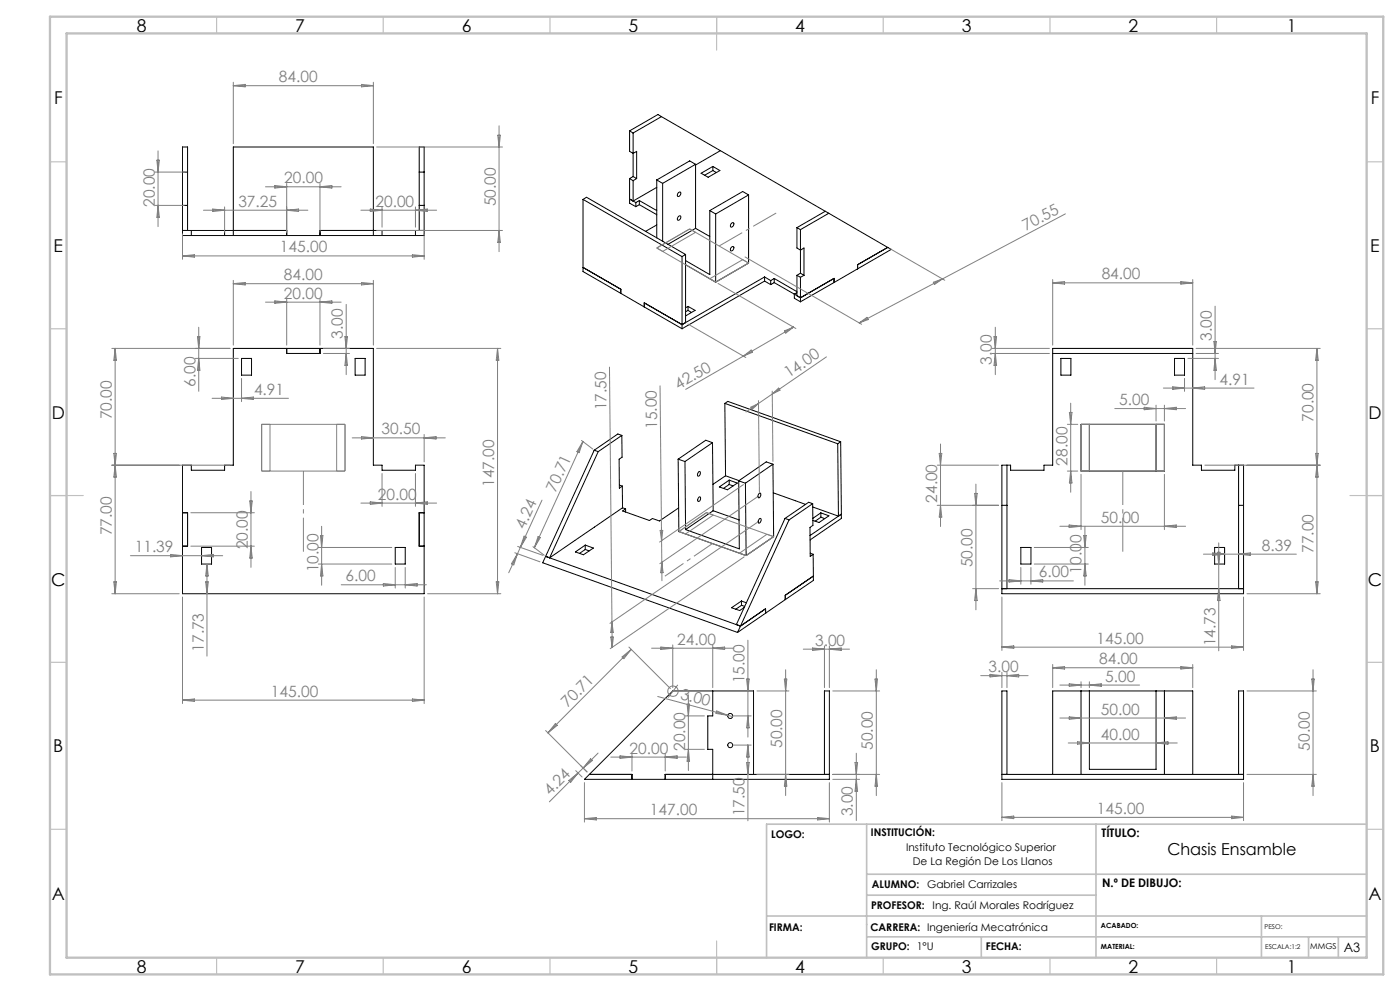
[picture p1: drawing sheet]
<svg xmlns="http://www.w3.org/2000/svg" width="420mm" height="297mm" viewBox="0 0 420 297" stroke-linecap="round" stroke-linejoin="round" font-family="sans-serif">
<g fill="none" stroke="#000" stroke-width=".3">
<path d="M188.9 39.2v6.2l1 .6 1.1-.6v8.1M188.9 39.2l1 .7M189.9 39.9v13M198.4 35l-8.5 4.9M198.4 35l17.7 10.2M198.4 35l-1-.7-8.5 4.9M54.8 51.6h1.5M125.8 51.6h1.4M174.9 59.8l29.7 17.1M174.9 59.8l1.1-.7 29.7 17.2M174.9 59.8v21.6l29.7 17.1M188.9 53.5v7.4l1.8 1"/>
<path d="M188.9 53.5l1 .6M188.9 59.7l1.8 1M189.9 54.1v6.2l7.1-4.1M189.9 52.9l1.1 .6M189.9 52.9l-1 .6M191 53.5l-1.1 .6M197 53.9l1.8 1.1M197 53.9v17.4M198.8 55v17.3M203.5 57.7l.4-.2a.7 .7 0 0 1 .2 .9 .7 .7 0 0 1-.9 .3zM208.7 49.2l-1.8-1-9.9 5.7M208.7 49.2l-9.9 5.8"/>
<path d="M208.7 49.2v19.2M210.3 51.9l3.6-2 2.1 1.2-3.6 2zM213.9 49.9v1.2M213.9 51.1l-2.5 1.4M213.9 51.1l1 .6M216.1 45.2l-7.4 4.3M216.1 45.2l31.5 18.1M224.6 58.4l-9.9 5.7M224.6 58.4v20.4l-9.9 5.8M224.6 58.4l-1.8-1-9.9 5.7M54.8 69.1h31.2v1.5M54.8 61.6h1.5"/>
<path d="M56.3 69.1v-25h-1.5v26.5h72.4v-26.5h-1.4v25M57.4 69.1v1.5M67.4 69.1v1.5M70 70.6v-26.5h42v26.5M114.6 69.1v1.5M124.6 69.1v1.5M125.8 61.6h1.4M127.2 69.1h-31.2v1.5M190.7 60.7v1.2M191.8 60.1l5.2 3M191.8 60.1l-1.1 .6M191.8 60.1v1.2"/>
<path d="M191.8 61.3l5.2 3M191.8 61.3l-1.1 .6M197 67.4l-3.4 2M203.5 64.9l.4-.2a.7 .7 0 0 1 .2 .9 .7 .7 0 0 1-.9 .3zM204.6 76.9v21.6M205.7 76.3v20.4l-1.1 .6M205.7 76.3l-1.1 .6M205.7 79.3l9 5.3M208.7 68.4l-8.3 4.8M208.7 68.4l4.2 2.5M212.9 63.1l1.8 1M212.9 63.1v19.2l-7.2-4.2"/>
<path d="M214.7 64.1v20.5M219.4 67l.5-.3a.7 .7 0 0 1 .1 .9 .7 .7 0 0 1-.9 .3zM219.4 74.1l.5-.2a.7 .7 0 0 1 .1 .9 .7 .7 0 0 1-.9 .3zM239.1 68.2l1 .6M239.1 68.2v6.1l1 .7 1.1-.7v8.2M240.1 68.8v13.1M247.6 63.3l1 .6M247.6 63.3l-8.5 4.9M248.6 63.9l-8.5 4.9M248.6 63.9l17.7 10.3M266.3 74.2l-9 5.1v1.3M266.3 74.2l1.1 .6-10.1 5.8"/>
<path d="M174.9 80.1l11.3 6.6v1.2M193.3 92v-1.2l11.3 6.5M206.4 91.8l2.1 1.2-2.8 1.7M206.4 91.8l-.7 .4M206.4 91.8v1.2M206.4 93l-.7 .4M206.4 93l1.1 .7M229.4 83l1.8 1.1M229.4 83l-24.8 14.3M229.4 83v1.2M229.4 84.2l-24.8 14.3M229.4 84.2l1.8 1.1"/>
<path d="M231.2 84.1v1.2M232.3 83.5l6.8 3.9M232.3 83.5l-1.1 .6M232.3 83.5v1.2M232.3 84.7l6 3.5M232.3 84.7l-1.1 .6M238.3 88.2l1.8 1M238.3 88.2v1.2l1.8 1M239.1 82.5v6.1l1 .6M239.1 82.5l1 .6M239.1 87.7l-.8 .5M240.1 83.1v7.3"/>
<path d="M240.1 81.9l1.1 .6M240.1 81.9l-1 .6M241.2 82.5l-1.1 .6M250.2 84.7v-1.3l-10.1 5.8M250.2 84.7l-10.1 5.7M257.3 80.6l-7.1 4.1M70 104.4h42v35h2.6v1.5h10v-1.5h2.6v38.5h-72.4v-38.5h2.6v1.5h10v-1.5h2.6zM72.5 107.4h3v5h-3zM86 104.4v1.5h10v-1.5M106.5 107.4h3v5h-3zM315.8 105.9h42M315.8 104.4h42v35h2.6v1.5h10.1v-1.5h2.6v38.5h-72.5v-38.5h2.6v1.5h10v-1.5h2.6z"/>
<path d="M318.3 107.4h3v5h-3zM352.4 107.4h3v5h-3zM178.3 134.9l-14.6 31.9M178.3 134.9l1.2 .5M179.5 135.4l-14.6 31.8M186.5 130.5l.1 6.5-.9 .6 .1 8.7 .9-.6M186.5 130.5l-7 4.9M186.5 130.5l-1.2-.4-7 4.8M203.4 137.6l.3 21.7 20.1 7.2M203.4 137.6l2.1 .7M205.5 138.3l.2 20.4M213.7 132.7l-8.2 5.6"/>
<path d="M213.7 132.7l-2-.8-8.3 5.7M213.7 132.7l.3 20.4M217.5 120.9l33.8 12.1M217.5 120.9l.2 21.7M217.5 120.9l.8-.6 33.9 12.1M231.9 139.1l-2-.7-8.3 5.7M231.9 139.1l-8.3 5.7M231.9 139.1l.2 21.7-8.3 5.7M251.3 133l.2 21.7-7.7-2.8M252.2 132.4l-.9 .6M252.2 132.4l.2 21.7M302.1 139.4v37"/>
<path d="M324.3 127.2h25v14h-25zM326.8 127.2v14M346.8 127.2v14M371.6 139.4v37M54.8 153.7h1.5v10h-1.5M127.2 153.7h-1.4v10h1.4M185.8 145.4l.9 .3M186.7 145.7l.1 6.5M186.8 152.2l-21.9 15M186.8 152.2l.9 .3M187.7 152.5v1M203.6 152.2l-5.8 3.9-2.1-.7-.9 .6-8-2.9 .9-.6"/>
<path d="M209.6 149.1l.2-.2a.7 .7 0 0 1 .5 .8 .7 .7 0 0 1-.7 .6l-.3-.4zM209.7 141.4l.1-.1a.82 .82 0 0 1 .2 .8 .82 .82 0 0 1-.6 .6l-.1-.7zM214 153.1l-8.3 5.6M214 153.1l7.7 2.7M215.8 145.9l3-2 2.4 .9-3 2zM217.7 142.6l4 1.4M217.7 142.6l-3.8 2.6M218.8 143.9v1.3M218.8 145.2l-1.7 1.2M218.8 145.2l1.1 .4M221.6 144.1l2 .7M221.6 144.1l.2 20.4-16.1-5.8"/>
<path d="M223.6 144.8l.2 21.7M227.6 148l.4-.2a.8 .8 0 0 1 .2 .8 .8 .8 0 0 1-.7 .6l-.1-.4zM227.7 155.6l.4-.2a.82 .82 0 0 1 .2 .8 .82 .82 0 0 1-.7 .6l-.2-.4zM232 147.7l9.7 3.5M235.5 155.4l-14.6 31.8 1.2 .4M235.5 155.4l1.2 .4M236.7 155.8l-14.6 31.8M243.8 151l.1 6.4-.9 .7 .1 8.7 .8-.7M243.8 151l-7.1 4.8M243.8 151l-1.2-.5-7.1 4.9M246.2 153.7l2.5 .9-3 2-1.9-.6M246.2 153.7l-2.4 1.7"/>
<path d="M246.2 153.7l.1 1.3M246.3 155l-1.8 1.2M246.3 155l1.1 .4M252.4 154.1l-9.4 6.4M252.4 154.1v1.3l-9.4 6.4M300.6 151.4h1.5M371.6 151.4h1.5M60.5 164.1h3v4.9h-3zM118.6 164.1h3v4.9h-3zM163.7 166.8l1.2 .4M163.7 166.8l58.4 20.8M163.7 166.8l-.9 1.9 58.5 20.8"/>
<path d="M172.6 165.4l3-2 2.4 .8-3 2.1zM175.6 163.4v1.3M175.6 164.7l-1.7 1.1M175.6 164.7l1.1 .4M235.6 179.7l-14.3 9.8M243.1 165.8l.8 .3M243.9 166.1l.1 6.5M244 172.6l-8.4 5.8v1.3M244 172.6v1.4l-8.4 5.7M300.6 176.4h72.5M306.2 164.1h3.1v4.9h-3.1zM364.4 164.1h3v4.9h-3z"/>
<path d="M222.1 187.6l-.8 1.9M222.4 180.1l1.5 .6M222.4 180.1l-2.9 2 2.4 .9 1.4-.9M222.4 180.1l.1 1.3M222.5 181.4l-1.8 1.2M222.5 181.4l.9 .3M229.7 183.8v-1.3l-7.6 5.1M213.8 207.1v7.5h-1.5v10h1.5v9M324.3 207.1v25M326.8 207.1v23.5h20v-23.5M349.3 207.1v25M176.8 232.1h12.8v1.5"/>
<path d="M226.1 232.1v-25h-24.3l-26.5 26.5h73.5v-26.5h-1.5v25M248.8 232.1h-49.2v1.5M300.6 232.1h72.5M302.1 232.1v-25h-1.5v26.5h72.5v-26.5h-1.5v25M315.8 232.1v-25h42v25"/>
<circle cx="219.1" cy="214.6" r=".75"/>
<circle cx="219.1" cy="223.3" r=".75"/>
</g>
<g fill="none" stroke="#808080" stroke-width=".3">
<path d="M70 24.7v18.4M70 25.7l3.6-.4v.7zM70 25.7h42M108.4 25.3l3.6 .4-3.6 .3zM112 24.7v18.4M149.7 37.7v37.7M46.4 51.6h8.8M47.1 48h.7l-.4 3.6zM47.4 45.2v22.7M79.7 56h22.6M82.4 55.6l3.6 .4-3.6 .4zM86 55v14.6"/>
<path d="M96 55v14.6M96 56l3.6-.4v.8zM113 44.1h37.7M149.3 40.5h.8l-.4 3.6zM46.4 61.6h8.8M47.4 61.6l.4 3.5h-.7zM54.8 70.1v7.6M54.8 76.7l3.5-.4v.8zM54.8 76.7h72.4M61 63h31.4M63.8 62.6l3.6 .4-3.6 .4zM67.4 62v7.6"/>
<path d="M86 63l3.6-.4v.8zM108.3 63h22.7M111.1 62.6l3.5 .4-3.5 .4zM113 69.1h37.7M114.6 62v6.1M123.7 76.3l3.5 .4-3.5 .4zM124.6 62v6.1M124.6 63l3.6-.4v.8zM127.2 70.1v7.6M149.7 69.1l.4 3.5h-.8zM197 74.3l9.9-5.7 17.7 10.2-9.9 5.8zM208.7 69.6l-9.9 5.7"/>
<path d="M222.8 77.8l-9.9 5.7M223.5 77l35 20.2M267 74.5l16.4 9.5M319.6 64.1l-61.8 32.7M59.6 98.1v19.2M70 84v19.4M70 85h42M70 85l3.6-.3v.7zM79.7 90.6h22.6M82.4 90.2l3.6 .4-3.6 .3zM86 89.5v13.9M96 89.5v13.9"/>
<path d="M96 90.6l3.6-.4v.7zM103.9 91.2v21.1M108.4 84.7l3.6 .3-3.6 .4zM112 84v19.4M206.4 97.1l17.3 10M215.4 84.9l23.4 13.6M235.3 99.2l2.8-1.2-2.4 1.8zM238.1 98l-15.1 8.7M257.8 96.8l2.3-1.7 .4 .7zM280 84.6l2.7-1-2.3 1.7zM298.6 98.1v14.2M315.8 83.8v19.6"/>
<path d="M315.8 84.8l3.6-.4v.8zM315.8 84.8h42M354.3 84.4l3.5 .4-3.5 .4zM357.8 83.8v19.6M364.5 91.8v22M33.5 104.4h35.5M34.5 104.4v73.5M34.5 104.4l.4 3.6h-.8zM58.6 107.4h12.9M59.2 100.9h.8l-.4 3.5zM59.6 107.4l.4 3.6h-.8zM63.6 119.4h22.9"/>
<path d="M66.5 119l3.5 .4-3.5 .3zM72.5 113.4v7M72.5 119.4l3.5-.4v.7zM97 104.4h7.8M97 105.9h7.8M103.5 100.9h.7l-.3 3.5zM103.9 105.9l.3 3.6h-.7zM113 104.4h37.2M149.3 104.4l.3 3.6h-.7zM149.3 104.4v73.5M182.8 110l.9 84M198 115.6l.5 53"/>
<path d="M223 106.7l-17.3 10M223 106.7l2.4-1.8 .3 .7zM231.7 117.2l.2 21.1M231.7 118.1l-4.2 2.8M231.7 118.1l1.9-1.8 .4 .6zM247.9 107l-16.2 11.1M297.6 104.4h17.2M297.6 105.9h17.2M298.2 100.9h.8l-.4 3.5zM298.6 105.9l.4 3.6h-.8zM349 116.3h27.2M351.8 115.9l3.6 .4-3.6 .4z"/>
<path d="M355.4 113.4v3.9M356.4 107.4h9.1M357.8 116.3l3.6-.4v.8zM358.8 105.9h6.7M358.8 104.4h37.3M364.2 102.4h.7l-.4 3.5zM364.5 107.4l.4 3.6h-.7zM395.1 104.4l.4 3.6h-.8zM395.1 104.4v73.5M33.5 139.4h35.5M34.1 135.9l.8 7.1h-.8l.8-7.1zM78.5 127.2h25v14h-25z"/>
<path d="M81 127.2v14M101 127.2v14M105.7 131.2h27.9M108.4 130.8l3.6 .4-3.6 .4zM127.2 130.2v8.2M127.2 131.2l3.6-.4v.8zM174.4 132l3.4 2.6M174.9 132.3l-14.6 31.8M174.9 132.3l-1.2 3.4-.6-.3zM225.2 122l2.3-1.1-1.8 1.8zM227.5 120l.3 27.6M227.5 120.9l-3.7 2.6"/>
<path d="M281.2 139.4h18.4M281.8 135.9h.7l-.3 3.5zM282.2 133.1v24.7M320.2 127.2h3.1M320.8 123.6h.8l-.4 3.6zM321.2 120.8v26.7M324.3 127.2h25v14h-25zM326.8 127.2v14M334.4 122.4h21.3M343.3 122.1l3.5 .3-3.5 .4zM346.8 121.4v4.8M346.8 127.2v14"/>
<path d="M349.3 121.4v4.8M349.3 122.4l3.6-.3v.7zM361.5 139.4h34.6M394.7 135.9l.8 7.1h-.8l.8-7.1zM57.3 153.7h19M74.9 150.1h.8l-.4 3.6zM75.3 147.3v22.7M96.5 157.7v17.7M108.3 150.8h22.7M111.1 150.4l3.5 .4-3.5 .4zM114.6 141.9v9.9M124.6 141.9v9.9"/>
<path d="M124.6 150.8l3.6-.4v.8zM162.6 149.9l-6.5 14.1M198 159h.8l-.3 3zM203.7 159.3l20.1 7.2M211.9 153.6l2.1 .8-8.3 5.6-2-.7M211.9 153.6l-8.2 5.7M211.9 153.6l20.2 7.2M223 145.2l-25.1 17.3M227.2 148.9l-29.3 20M227.3 156.5l-44.3 30.3M281.2 151.4h18.4M282.2 151.4l.3 3.6h-.7z"/>
<path d="M292.4 147.9h.8l-.4 3.5zM292.8 145.1v37.7M318 157.7h37.7M320.2 141.2h3.1M320.7 157.3l3.6 .4-3.6 .4zM321.2 141.2l.4 3.5h-.8zM324.3 142.2v16.5M325.5 157.7v17.7M349.3 142.2v16.5M349.3 157.7l3.6-.4v.8zM33.5 177.9h20.3M34.1 174.4h.8l-.4 3.5z"/>
<path d="M39.1 166.5h27.7M51.2 166.2l3.6 .3-3.6 .4zM54.8 178.9v32M57.3 163.7h19M60.5 166.5l3.5-.3v.7zM61.7 174.4h.8l-.4 3.5zM62.1 169l.4 3.6h-.8zM62.1 169v27.6M75.3 163.7l.4 3.5h-.8zM95.5 169h22M95.5 164.1h22M96.1 160.5h.8l-.4 3.6z"/>
<path d="M96.5 169l.4 3.6h-.8zM102.4 175.3h25.5M115 174.9l3.6 .4-3.6 .3zM118.6 170.1v6.1M121.6 170.1v6.1M121.6 175.3l3.5-.4v.7zM127.2 178.9v32M128.3 177.9h21.9M148.9 174.4h.7l-.3 3.5zM154.4 165.7l7.6 2.7M155.3 165.9l-2.7 5.8M155.3 165.9l-1.2 3.4-.7-.3z"/>
<path d="M155.3 163.8l7.6 2.6M156.1 164l-.8 1.9M157.2 160.7l.7 .3-1.8 3zM159.9 163.8l3.4 2.6M161.4 160.8l.7 .3-1.8 3zM198.5 168.6l.1 5.5M198.5 168.6l.4 3h-.7zM223.2 166.9l-40.1 27.5M232.1 160.8l-2-.7-8.3 5.7 2 .7M232.1 160.8l-8.3 5.7M291.8 176.4h7.8M292.8 176.4l.4 3.6h-.8z"/>
<path d="M299.9 174.1h22.1M300.6 178.9v16M302.7 173.7l3.5 .4-3.5 .3zM306.2 170.1v5M309.3 170.1v5M309.3 174.1l3.5-.4v.7zM310.3 169h16.2M310.3 164.1h16.2M325.1 160.5h.8l-.4 3.6zM325.5 169l.4 3.6h-.8zM361 166.1h27.9M363.8 165.7l3.6 .4-3.6 .4z"/>
<path d="M365.2 165.5h.8l-.4 3.5zM365.6 176.4l.4 3.6h-.8zM365.6 162.7v32.3M371.6 166.1l3.5-.4v.8zM373.1 178.9v16M374.1 177.9h22M394.7 174.4h.8l-.4 3.5zM183.2 190.9h.8l-.3 3.1zM183.6 186.4l.4 3.1h-.8zM186.6 196.9l2.8-2.3-2.3 2.8zM188.7 193.9l12.4 12.5M189.4 194.6l-25 25"/>
<path d="M195.5 194.3h24.7M198.3 193.9l3.5 .4-3.5 .4zM201.8 193.3v12.8M213.8 194.3l3.6-.4v.8zM213.8 193.3v12.8M224.4 191.9v29M241 194.6h13.8M243.8 194.2l3.5 .4-3.5 .3zM247.3 193.6v12.5M248.8 193.6v12.5M248.8 194.6l3.6-.4v.7zM300.6 194l3.5-.4v.7z"/>
<path d="M300.6 194h72.5M315.8 199.1v7M354.3 199.8l3.5 .3-3.5 .4zM357.8 199.1v7M369.5 193.6l3.6 .4-3.6 .3zM54.8 209.8h72.4M54.8 209.8l3.5-.3v.7zM123.7 209.5l3.5 .3-3.5 .4zM163.7 218.9l12.4 12.4M166.6 216.8l.6 .6-2.8 2.2zM197.3 208.7l21 5.7M203.3 205.2l-2.9 3.9"/>
<path d="M205.5 214.6h5.8M206.1 211h.8l-.4 3.6zM206.5 208.2v22.7M215 213.1l3.3 1.3-3.5-.6zM218.3 214.4l1.5 .4M220.1 214.6h5.3M224 203.5h.8l-.4 3.6zM224.4 214.6l.4 3.5h-.8zM227.1 207.1h9.6M235.3 203.5h.7l-.3 3.6zM235.7 200.7v37.7M249.8 207.1h14.1"/>
<path d="M262.5 203.5h.7l-.3 3.6zM262.9 200.7v37.7M294.2 202.5h14.2M297 202.1l3.6 .4-3.6 .4zM300.6 201.5v4.6M302.1 201.5v4.6M302.1 202.5l3.5-.4v.8zM315.8 200.1h42M315.8 200.1l3.6-.3v.7zM318 205.3h23.9M318 215.2h37.7M320.8 204.9l3.5 .4-3.5 .4z"/>
<path d="M320.8 214.8l3.5 .4-3.5 .4zM324.3 204.3v1.8M326.8 204.3v1.8M326.8 205.3l3.6-.4v.8zM349.3 215.2l3.6-.4v.8zM374.1 207.1h20.8M393.5 203.5h.8l-.4 3.6zM393.9 200.7v37.7M170.6 233.9l2.8-2.2-2.2 2.8zM172.7 231l1.9 1.9M173.4 231.7l-8.6 8.6M174.9 230.2l-1.5 1.5"/>
<path d="M175.3 234.6v11.8M177.2 227.4l.5 .5-2.8 2.3zM179.4 225.7l-4.5 4.5M183.2 226.9h22.7M186 226.5l3.6 .4-3.6 .4zM189.6 225.9v5.2M199.6 225.9v5.2M199.6 226.9l3.5-.4v.8zM205.5 224.6h5.8M206.5 224.6l.4 3.5h-.8zM220.1 223.3h5.3M224 228.5h.8l-.4 3.6z"/>
<path d="M224.4 223.3l.4 3.6h-.8zM224.4 223.3v22.7M227.1 232.1h9.6M235.7 232.1l.3 3.5h-.7zM248.8 234.6v11.8M249.8 232.1h14.1M249.8 233.6h8.1M256.5 228.5h.8l-.4 3.6zM256.9 225.7v20.2M256.9 233.6l.4 3.5h-.8zM262.9 232.1l.3 3.5h-.7zM300.6 234.6v11.4"/>
<path d="M320.5 222.7h32.7M323.3 222.3l3.5 .4-3.5 .4zM346.8 222.7l3.6-.4v.8zM373.1 234.6v11.4M374.1 232.1h20.8M393.9 232.1l.4 3.5h-.8zM175.3 245.4h73.5M175.3 245.4l3.6-.4v.7zM245.3 245l3.5 .4-3.5 .3zM300.6 245h72.5M300.6 245l3.5-.4v.8zM369.5 244.6l3.6 .4-3.6 .4z"/>
<circle cx="201.9" cy="207.1" r="1.56"/>
</g>
<path d="M91 141.2v24.1M336.8 141.2v24.1" fill="none" stroke="#808080" stroke-width=".3" stroke-dasharray="15.2 1.3 1.3 1.3" stroke-dashoffset="5.1" stroke-linecap="butt"/>
<path d="M215.8 73.7l17.1-9.9" fill="none" stroke="#808080" stroke-width=".3" stroke-dasharray="15.2 1.3 1.3 1.3" stroke-dashoffset="7.3" stroke-linecap="butt"/>
<path d="M213.8 162.9l-14.3 9.8" fill="none" stroke="#808080" stroke-width=".3" stroke-dasharray="15.2 1.3 1.3 1.3" stroke-dashoffset="8.5" stroke-linecap="butt"/>
<g fill="none" stroke="#c0c0c0" stroke-width=".35">
<path d="M65 5v5M115 5v5M165 5v5M215 5v10M265 5v5M315 5v5M365 5v5M15 48.5h5M410 48.5h5M15 98.5h5M410 98.5h5M15 148.5h10"/>
<path d="M405 148.5h10M15 198.5h5M410 198.5h5M15 248.5h5M410 248.5h5M65 287v5M115 287v5M165 287v5M215 282v10M265 287v5M315 287v5M365 287v5"/>
</g>
<path d="M260 247v40M328.8 247v40M410 247h-180v40M230 274.5h180M260 262h150M260 268.3h68.8M378.4 274.5v12.5M260 280.8h150M294.4 280.8v6.2M392.6 280.8v6.2M401.5 280.8v6.2" fill="none" stroke="#c0c0c0" stroke-width=".5"/>
<path d="M15 5h400v287h-400zM20 10h390v277h-390z" fill="none" stroke="#c0c0c0" stroke-width=".7"/>
<g font-size="5.3">
<text x="41" y="9.5">8</text>
<text x="88.5" y="9.5">7</text>
<text x="138.5" y="9.5">6</text>
<text x="188.5" y="9.5">5</text>
<text x="238.5" y="9.5">4</text>
<text x="288.5" y="9.5">3</text>
<text x="338.5" y="9.5">2</text>
<text x="386" y="9.5">1</text>
<text x="16.2" y="31.3">F</text>
<text x="411.2" y="31.3">F</text>
<text x="16.1" y="75.5">E</text>
<text x="411.1" y="75.5">E</text>
<text x="15.5" y="125.5">D</text>
<text x="410.5" y="125.5">D</text>
<text x="15.4" y="175.5">C</text>
<text x="410.4" y="175.5">C</text>
<text x="16" y="225.5">B</text>
<text x="411" y="225.5">B</text>
<text x="15.5" y="269.8">A</text>
<text x="410.5" y="269.8">A</text>
<text x="41" y="291.5">8</text>
<text x="88.5" y="291.5">7</text>
<text x="138.5" y="291.5">6</text>
<text x="188.5" y="291.5">5</text>
<text x="238.5" y="291.5">4</text>
<text x="288.5" y="291.5">3</text>
<text x="338.5" y="291.5">2</text>
<text x="386" y="291.5">1</text>
</g>
<text font-size="4.9" x="350.2" y="256.2">Chasis Ensamble</text>
<g font-size="4.7" fill="#808080">
<text x="83.7" y="24.6">84.00</text>
<text x="85.3" y="54.9">20.00</text>
<text x="46.4" y="62" transform="rotate(-90 46.4 62)">20.00</text>
<text x="71.5" y="62">37.25</text>
<text x="112.6" y="62">20.00</text>
<text x="148.7" y="61.8" transform="rotate(-90 148.7 61.8)">50.00</text>
<text x="307.7" y="69.2" transform="rotate(-28 307.7 69.2)">70.55</text>
<text x="84" y="75.7">145.00</text>
<text x="85.2" y="84">84.00</text>
<text x="330.5" y="83.7">84.00</text>
<text x="85.2" y="89.5">20.00</text>
<text x="102.9" y="101.5" transform="rotate(-90 102.9 101.5)">3.00</text>
<text x="363.5" y="102.1" transform="rotate(-90 363.5 102.1)">3.00</text>
<text x="236.7" y="113.4" transform="rotate(-34 236.7 113.4)">14.00</text>
<text x="297.6" y="109.4" transform="rotate(-90 297.6 109.4)">3.00</text>
<text x="58.6" y="116" transform="rotate(-90 58.6 116)">6.00</text>
<text x="76.2" y="118.3">4.91</text>
<text x="203.6" y="116.8" transform="rotate(-30 203.6 116.8)">42.50</text>
<text x="365.9" y="115.3">4.91</text>
<text x="33.5" y="125.7" transform="rotate(-90 33.5 125.7)">70.00</text>
<text x="182" y="122.9" transform="rotate(-91 182 122.9)">17.50</text>
<text x="335.7" y="121.4">5.00</text>
<text x="114.5" y="130.2">30.50</text>
<text x="197.1" y="128.6" transform="rotate(-91 197.1 128.6)">15.00</text>
<text x="394.1" y="126.4" transform="rotate(-90 394.1 126.4)">70.00</text>
<text x="320.2" y="139.5" transform="rotate(-90 320.2 139.5)">28.00</text>
<text x="113.4" y="149.7">20.00</text>
<text x="148.3" y="146" transform="rotate(-90 148.3 146)">147.00</text>
<text x="166.7" y="147.8" transform="rotate(-65 166.7 147.8)">70.71</text>
<text x="281.2" y="150.7" transform="rotate(-90 281.2 150.7)">24.00</text>
<text x="33.5" y="160.4" transform="rotate(-90 33.5 160.4)">77.00</text>
<text x="157.4" y="158.9" transform="rotate(-65 157.4 158.9)">4.24</text>
<text x="330.2" y="156.7">50.00</text>
<text x="40.4" y="165.5">11.39</text>
<text x="74.3" y="164.6" transform="rotate(-90 74.3 164.6)">20.00</text>
<text x="378.6" y="165.1">8.39</text>
<text x="394.1" y="165.7" transform="rotate(-90 394.1 165.7)">77.00</text>
<text x="95.5" y="171.6" transform="rotate(-90 95.5 171.6)">10.00</text>
<text x="291.8" y="170" transform="rotate(-90 291.8 170)">50.00</text>
<text x="311.7" y="173">6.00</text>
<text x="324.5" y="171.9" transform="rotate(-90 324.5 171.9)">10.00</text>
<text x="103.7" y="174.2">6.00</text>
<text x="61.1" y="195.3" transform="rotate(-90 61.1 195.3)">17.73</text>
<text x="203.2" y="193.3">24.00</text>
<text x="244.5" y="193.5">3.00</text>
<text x="328.9" y="192.9">145.00</text>
<text x="364.6" y="193.7" transform="rotate(-90 364.6 193.7)">14.73</text>
<text x="296.6" y="201.5">3.00</text>
<text x="329.7" y="199.1">84.00</text>
<text x="81.3" y="208.8">145.00</text>
<text x="204" y="209.4" transform="rotate(15 204 209.4)">3.00</text>
<text x="223.4" y="204.8" transform="rotate(-90 223.4 204.8)">15.00</text>
<text x="331.6" y="204.3">5.00</text>
<text x="170.3" y="212.3" transform="rotate(-45 170.3 212.3)">70.71</text>
<text x="330.3" y="214.2">50.00</text>
<text x="330.3" y="221.6">40.00</text>
<text x="188.9" y="225.9">20.00</text>
<text x="205.5" y="225" transform="rotate(-90 205.5 225)">20.00</text>
<text x="234.7" y="224.2" transform="rotate(-90 234.7 224.2)">50.00</text>
<text x="261.9" y="224.7" transform="rotate(-90 261.9 224.7)">50.00</text>
<text x="392.9" y="224.9" transform="rotate(-90 392.9 224.9)">50.00</text>
<text x="165" y="238.7" transform="rotate(-45 165 238.7)">4.24</text>
<text x="195" y="244.3">147.00</text>
<text x="223.4" y="244.7" transform="rotate(-90 223.4 244.7)">17.50</text>
<text x="255.9" y="244.6" transform="rotate(-90 255.9 244.6)">3.00</text>
<text x="329.1" y="243.9">145.00</text>
</g>
<text font-size="3.9" x="403.1" y="285.2">A3</text>
<g font-size="3.5">
<text x="330.5" y="250.9">TÍTULO:</text>
<text x="330.6" y="265.9">N.º DE DIBUJO:</text>
</g>
<g font-size="3.2">
<text x="231.3" y="251.1">LOGO:</text>
<text x="261.3" y="250.7">INSTITUCIÓN:</text>
<text x="271.8" y="255.1">Instituto Tecnológico Superior</text>
<text x="273.8" y="259.2">De La Región De Los Llanos</text>
<text x="261.6" y="266.2">ALUMNO:</text>
<text x="278.1" y="266.2">Gabriel Carrizales</text>
<text x="261.3" y="272.5">PROFESOR:</text>
<text x="279.8" y="272.5">Ing. Raúl Morales Rodríguez</text>
<text x="230.7" y="278.9">FIRMA:</text>
<text x="261.2" y="278.9">CARRERA: Ingeniería Mecatrónica</text>
<text x="261.3" y="284.8">GRUPO: 1°U</text>
<text x="295.8" y="284.8">FECHA:</text>
</g>
<text font-size="2.5" x="393.1" y="284.6">MMGS</text>
<g font-size="2.1">
<text x="330.3" y="278.1">ACABADO:</text>
<text x="330.3" y="284.4">MATERIAL:</text>
</g>
<g font-size="2">
<text x="379.4" y="278.3">PESO:</text>
<text x="379.6" y="284.5">ESCALA:1:2</text>
</g>
</svg>
